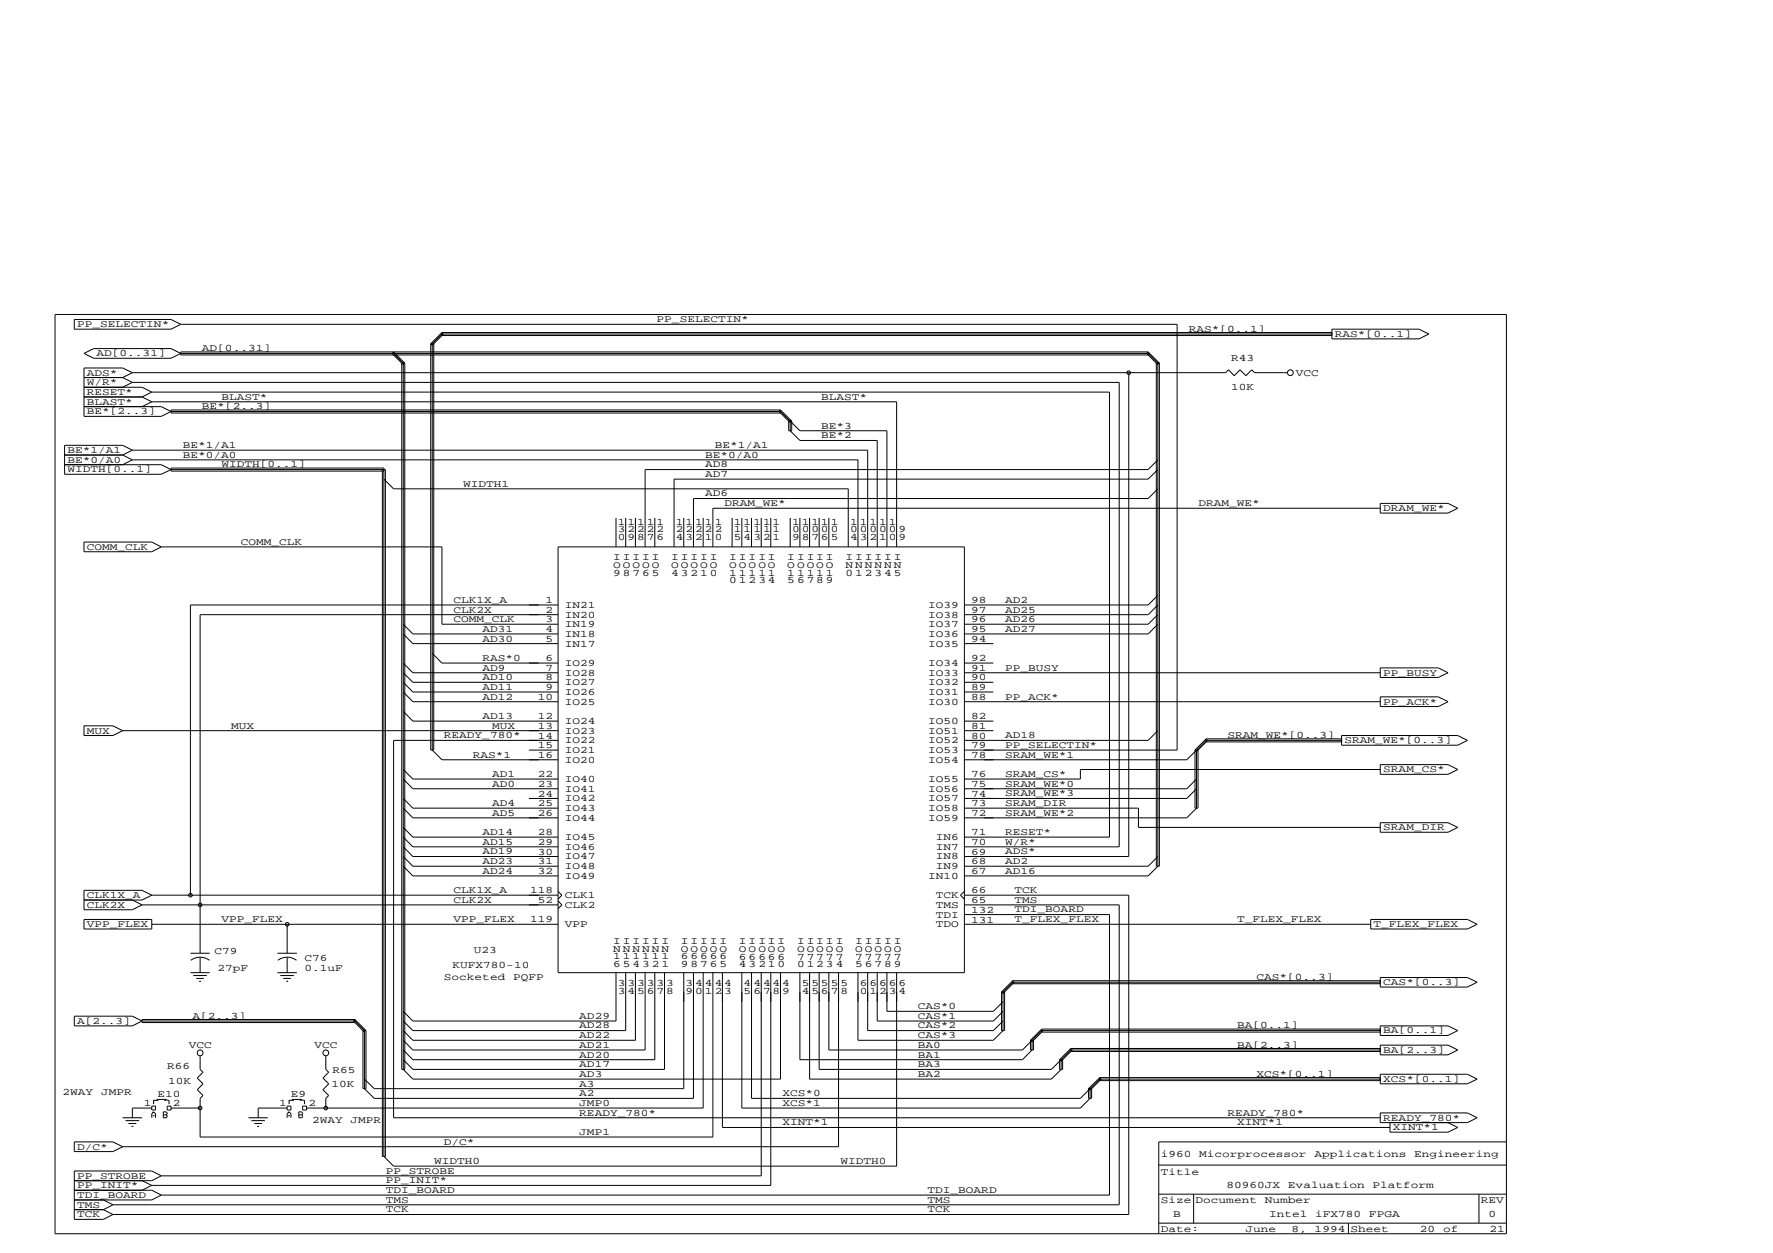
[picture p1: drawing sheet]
<svg xmlns="http://www.w3.org/2000/svg" width="297mm" height="210mm" viewBox="0 0 297 210" stroke-linecap="round" stroke-linejoin="round" font-family="sans-serif">
<g fill="none" stroke="#000" stroke-width=".17">
<path d="M9.2 52.7h243.2v154h-243.2zM12.4 53.5h16.3l1.6 .8-1.6 .8h-16.3zM14.1 59.2l1.6-.8h13l1.6 .8-1.6 .8h-13zM30.3 59.2h162.1l1.6 1.6v84.3l-1.6 1.6h-30.8M30.3 59h162.1v.5h-162.1zM30.3 54.3h166.9v71.4h-35.6M65.9 59.2l1.7 1.6v118.3l1.6 1.7h61.6v-17.9M72.2 57.6h.5v68.1h-.5zM74 55.7v.5h149.1M74 55.7l-1.8 1.9M74 55.7h149.1M74.3 56l-1.9 1.8-.2-.2"/>
<path d="M192.4 59l1.8 1.8M192.4 59l-.3 .2 1.9 1.9M223.1 55.1h14.6l1.7 .9-1.7 .8h-14.6zM223.1 56h-149.1l-1.6 1.6v68.1l1.6 1.6h19.5M10.8 77.9h16.2l1.7 .8M10.8 76.2h9.7M14.1 63.2h6.4M14.1 64.9h9.7l1.6 .8M14.1 66.5h9.7M14.1 68.1h12.9l1.7 .8M20.5 63.2l1.7 .9M20.5 76.2l1.7 .8"/>
<path d="M22.2 62.4h183.1l.5-.4 1 .9 .9-.9 1 .9 1-.9 .5 .4h5.5M22.2 62.4l-1.7-.8h-6.4v8.1h12.9l1.7-.8M22.2 62.4l-1.7 .8M22.2 64.1l-1.7 .8M22.2 75.4l-1.7-.8h-9.7v4.9h16.2l1.7-.8M22.2 75.4l-1.7 .8M22.2 77l-1.7 .9M22.2 64.1h165.3v77.8h-25.9M22.2 75.4h123.2v16.2M22.2 77h121.5v14.6M23.8 66.5l1.6 .8M25.4 65.7l-1.6 .8"/>
<path d="M25.4 67.3l-1.6 .8M25.4 65.7h160.5v74.5h-24.3M25.4 67.3h124.8v24.3M28.7 68.9h102.1l1.6 1.6M28.7 68.7h102.1v.5h-102.1zM28.7 78.7h35.9v115h-.5v-115M64.3 78.9h-35.6v-.5h35.6v115.3l1.6 1.7h84.3v-32.5M67.3 60.8h.5v118.3h-.5zM67.8 60.8l-1.9-1.8-.2 .2 1.9 1.9M130.8 68.7l1.8 1.8M130.8 68.7l-.3 .2 1.9 1.9M132.1 70.5h.5v1.7h-.5z"/>
<path d="M132.4 70.5v1.7l1.6 1.6h13v17.8M132.4 70.5l1.6 1.7h14.6v19.4M189.1 62.4v81.1h-27.5M193.7 60.8h.5v84.3h-.5zM194 77l-1.6 1.7h-84.3v12.9M194 78.7l-1.6 1.6h-79.5v11.3M14.1 90.8h11.3l1.6 .8-1.6 .8h-11.3zM27 91.6h47v13h19.5M64.3 80.3l1.6 1.6h76.2v9.7M93.5 91.6h68.1v71.3h-68.1zM103.2 86.8v4.8M104.8 86.8v4.8"/>
<path d="M106.5 86.8v4.8M109.7 86.8v4.8M114.6 86.8v4.8M117.8 86.8v4.8M122.7 86.8v4.8M124.3 86.8v4.8M125.9 86.8v4.8M127.5 86.8v4.8M129.1 86.8v4.8M132.4 86.8v4.8M134 86.8v4.8M135.6 86.8v4.8"/>
<path d="M137.2 86.8v4.8M138.9 86.8v4.8M194 81.9l-1.6 1.6h-76.2v8.1M194 99.7l-1.6 1.6h-30.8M231.2 84.3h11.4l1.6 .8-1.6 .9h-11.4zM231.2 85.1h-111.8v6.5M67.6 104.6l1.6 1.6h24.3M67.6 106.2l1.6 1.6h24.3M67.6 111.1l1.6 1.6h24.3M67.6 112.7l1.6 1.6h24.3M67.6 114.3l1.6 1.6h24.3M67.6 115.9l1.6 1.7h24.3"/>
<path d="M67.6 119.2l1.6 1.6h24.3M72.4 109.4l1.6 1.7h19.5M93.5 103h-60v56.7M93.5 101.3h-61.6v48.7M161.6 117.6h69.6M161.6 115.9h4.8M161.6 114.3h4.8M161.6 112.7h69.6M161.6 107.8h4.8M161.6 111.1h4.8M194 101.3l-1.6 1.7h-30.8M194 103l-1.6 1.6h-30.8"/>
<path d="M194 104.6l-1.6 1.6h-30.8M231.2 111.9h9.8l1.6 .8-1.6 .8h-9.8zM231.2 116.7h9.8l1.6 .9-1.6 .8h-9.8zM14.1 121.6h4.8l1.6 .8-1.6 .8h-4.8zM20.5 122.4h73M67.6 128.9l1.6 1.6h24.3M67.6 130.5l1.6 1.6h24.3M67.6 133.8l1.6 1.6h24.3M67.6 135.4l1.6 1.6h24.3M67.6 138.6l1.6 1.6h24.3M88.6 125.7h4.9M88.6 133.8h4.9"/>
<path d="M93.5 124h-27.6v63.2h165.3M161.6 135.4h29.1v3.2h40.5M161.6 122.4h4.8M161.6 120.8h4.8M194 122.4l-1.6 1.6h-30.8M200.2 125.7h.5v9.7h-.5zM200.5 130.5l-1.7 1.6h-37.2M200.5 132.1l-1.7 1.7h-37.2M200.5 125.7v9.7l-1.7 1.6h-37.2M202.1 123.8v.5h22.7M202.1 123.8l-1.9 1.9M202.1 123.8h22.7"/>
<path d="M202.3 124l-1.8 1.9-.3-.2M224.8 123.2h19.4l1.6 .8-1.6 .8h-19.4zM224.8 124h-22.7l-3.3 3.3h-37.2M231.2 128.1h11.4l1.6 .8-1.6 .8h-11.4zM231.2 137.8h11.4l1.6 .8-1.6 .8h-11.4zM231.2 128.9h-50.2v1.6h-19.4M14.1 154h11.3v1.6h-11.3zM22.2 150.8l1.6 .8M23.8 151.6h69.7M25.4 150l-1.6-.9h-9.7v3.3h8.1l1.6-.8M25.4 150l-1.6 .8h-9.7M25.4 150h68.1"/>
<path d="M25.4 154.8h68.1M31.9 159.7h3.2M46.5 159.7h3.2M48.1 154.8v4.9M67.6 140.2l1.6 1.7h24.3M67.6 141.9l1.6 1.6h24.3M67.6 143.5l1.6 1.6h24.3M67.6 145.1l1.6 1.6h24.3M93.5 149.3l.6 .7-.6 .6M93.5 150.9l.6 .7-.6 .6M161.6 149.3l-.7 .7 .7 .6M161.6 150h27.5v53.5h-170.2"/>
<path d="M161.6 151.6h25.9v50.2h-168.6M161.6 154.8h68M161.6 153.2h24.3v47h-158.9M194 143.5l-1.6 1.6h-30.8M229.6 154h16.2l1.7 .8-1.7 .8h-16.2zM12.4 170.2h9.8l1.6 .8-1.6 .9h-9.8zM23.8 170.8h35.7v.5h-35.7zM31.9 162.9h3.2M32.4 163.4h2.2M32.9 163.9h1.3M33.4 164.4h.3M33.5 160.4a2.59 2.59 0 0 1 1.6 .5"/>
<path d="M33.5 160.4a2.59 2.59 0 0 0-1.5 .5M33.5 160.4v2.5M46.5 162.9h3.2M47 163.4h2.3M47.4 163.9h1.3M48 164.4h.3M48.1 160.4a2.59 2.59 0 0 1 1.6 .5M48.1 160.4a2.59 2.59 0 0 0-1.6 .5M48.1 160.4v2.5M54.6 176.9v2.2l.5 .5-1 1 1 1-1 .9 1 1-.5 .5v1.6M59.5 170.8l1.8 1.8M59.5 170.8l-.3 .2 1.9 1.9"/>
<path d="M60.8 172.6h.5v9.8h-.5zM103.2 162.9v8.1h-34l-1.6-1.6M104.8 162.9v9.7h-35.6l-1.6-1.6M106.5 162.9v11.4h-37.3l-1.6-1.7M108.1 162.9v13h-38.9l-1.6-1.6M109.7 162.9v14.6h-40.5l-1.6-1.6M111.3 162.9v16.2h-42.1l-1.6-1.6M114.6 162.9v19.5h-51.9l-1.6-1.6M116.2 162.9v21.1h-53.5l-1.6-1.6v-9.8l-1.6-1.6h-35.7M117.8 162.9v22.7h-66.4M119.4 162.9v27.6h-85.9v-6.5l.5-.5-1-1 1-.9-1-1 1-1-.5-.5v-2.2M121 162.9v26h111.9"/>
<path d="M124.3 162.9v22.7h56.7l1.6-1.6v-1.6M125.9 162.9v21.1h55.1l1.6-1.6M127.5 162.9v34.1h-100.5M129.1 162.9v35.7h-103.7M134 162.9v14.6h37.3l1.6-1.6v-1.6M135.6 162.9v17.9h40.5l1.7-1.7v-1.6M137.2 162.9v16.2h38.9l3.3-3.2h51.8M138.9 162.9v13h32.4l1.6-1.6M140.5 162.9v29.2h-120M143.7 162.9v11.4h22.7l1.6-1.7v-6.4l1.7-1.7h61.5M145.4 162.9v9.7h21l1.6-1.6M147 162.9v8.1h19.4l1.6-1.6"/>
<path d="M148.6 162.9v6.5h17.8l1.6-1.6M167.8 166.2h.5v6.4h-.5zM169.7 164.3v.5h61.5M169.7 164.3l-1.9 1.9M169.7 164.3h61.5M169.9 164.5l-1.9 1.9-.2-.2M172.6 174.3h.6v1.6h-.6zM174.5 172.4v.5h56.7M174.5 172.4l-1.9 1.9M174.5 172.4h56.7M174.8 172.6l-1.9 1.9-.3-.2M177.5 177.5h.5v1.6h-.5z"/>
<path d="M179.4 175.6v.5h51.8M179.4 175.6l-1.9 1.9M179.4 175.6h51.8M179.7 175.9l-1.9 1.9-.3-.3M231.2 163.8h14.6l1.7 .7-1.7 .9h-14.6zM231.2 171.9h11.4l1.6 .7-1.6 .9h-11.4zM231.2 175.1h11.4l1.6 .8-1.6 .8h-11.4zM231.2 180h14.6l1.7 .8-1.7 .8h-14.6zM231.2 172.6h-56.7l-1.6 1.7M12.4 191.3h6.5l1.6 .8-1.6 .8h-6.5zM12.4 199.4h13l1.6 .8M20.5 187.2h3.3"/>
<path d="M21 187.7h2.3M21.5 188.2h1.3M22 188.7h.3M23.8 197.8l1.6 .8M25.4 185.3h.7v.7h-.7zM25.4 198.6l-1.6 .8M25.4 185.6h-3.2v1.6M25.6 186.9h.3M25.7 186.3l-.3 .3v.6M25.7 186.3l.4 .3v.6M25.7 186.3l-.1 .1M26.2 184.2h1.6l.2 .1h.3v.7"/>
<path d="M26.5 184.3h-.8v.7M27 197l-1.6-.8h-13v8.1h4.9l1.6-.8M27 197l-1.6 .8h-13M27.4 186.3h.4l.2 .1-.2 .4 .2 .3-.2 .1h-.4zM27.4 186.8h.4M27.5 184.3h.3M28 185.3h.7v.7h-.7zM28.7 185.6h4.8M41.6 187.2h3.3M42.1 187.7h2.3M42.6 188.2h1.3M43.1 188.7h.3"/>
<path d="M48.1 185.3h.6v.7h-.6zM48.1 187.2v-.6l.3-.3 .3 .3v.6M48.1 185.6h-4.8v1.6M48.3 186.9h.3M48.9 184.2h1.6l.2 .1h.3v.7M49.3 184.3h-.9v.7M50.1 186.3h.4l.2 .1-.2 .4 .2 .3-.2 .1h-.4zM50.1 186.8h.4M50.2 184.3h.3M50.7 185.3h.7v.7h-.7zM182.4 182.4h.5v1.6h-.5zM184.3 180.5v.5h46.9"/>
<path d="M184.3 180.5l-1.9 1.9M184.3 180.5h46.9M184.5 180.8l-1.9 1.8-.2-.2M194.1 195.2h58.2M231.2 186.4h14.6l1.7 .8-1.7 .9h-14.6zM231.2 180.8h-46.9l-1.7 1.6M232.9 188.1v1.6h9.7l1.6-.8-1.6-.8M252.3 191.3h-58.2v15.4M12.4 202.6h4.9M17.3 202.6l1.6 .9M17.3 201l1.6 .8M18.9 201.8l-1.6 .8"/>
<path d="M27 200.2l-1.6 .8h-13M194.1 204.9h58.2M194.1 200.1h58.2M200 200.1v4.8M225.9 204.9v1.8M247.8 200.1v4.8"/>
<circle cx="189.1" cy="62.4" r=".3"/>
<circle cx="216.2" cy="62.4" r=".48"/>
<circle cx="31.9" cy="150" r=".3"/>
<circle cx="33.5" cy="151.6" r=".3"/>
<circle cx="48.1" cy="154.8" r=".3"/>
<circle cx="33.5" cy="176.4" r=".48"/>
<circle cx="54.6" cy="176.4" r=".48"/>
<circle cx="33.5" cy="185.6" r=".3"/>
<circle cx="54.6" cy="185.6" r=".3"/>
</g>
<g font-size="1.7">
<text x="110" y="54">PP_SELECTIN*</text>
<text x="12.9" y="54.8">PP_SELECTIN*</text>
<text x="16.2" y="59.7">AD[0..31]</text>
<text x="33.8" y="58.9">AD[0..31]</text>
<text x="199.2" y="55.6">RAS*[0..1]</text>
<text x="223.6" y="56.4">RAS*[0..1]</text>
<text x="14.6" y="62.9">ADS*</text>
<text x="14.6" y="64.5">W/R*</text>
<text x="206.3" y="60.5">R43</text>
<text x="206.3" y="65.4">10K</text>
<text x="217.1" y="62.9">VCC</text>
<text x="14.6" y="66.2">RESET*</text>
<text x="14.6" y="67.8">BLAST*</text>
<text x="14.6" y="69.4">BE*[2..3]</text>
<text x="33.8" y="68.6">BE*[2..3]</text>
<text x="37.1" y="67">BLAST*</text>
<text x="137.6" y="71.8">BE*3</text>
<text x="137.6" y="67">BLAST*</text>
<text x="11.3" y="75.9">BE*1/A1</text>
<text x="11.3" y="77.5">BE*0/A0</text>
<text x="30.6" y="76.7">BE*0/A0</text>
<text x="30.6" y="75.1">BE*1/A1</text>
<text x="118.1" y="76.7">BE*0/A0</text>
<text x="119.7" y="75.1">BE*1/A1</text>
<text x="137.6" y="73.4">BE*2</text>
<text x="11.3" y="79.1">WIDTH[0..1]</text>
<text x="37.1" y="78.3">WIDTH[0..1]</text>
<text x="77.6" y="81.5">WIDTH1</text>
<text x="118.1" y="83.2">AD6</text>
<text x="118.1" y="79.9">AD7</text>
<text x="118.1" y="78.3">AD8</text>
<text x="103.5" y="87.9">1</text>
<text x="103.5" y="89.2">3</text>
<text x="105.1" y="87.9">1</text>
<text x="105.1" y="89.2">2</text>
<text x="106.8" y="87.9">1</text>
<text x="106.8" y="89.2">2</text>
<text x="108.4" y="87.9">1</text>
<text x="108.4" y="89.2">2</text>
<text x="110" y="87.9">1</text>
<text x="110" y="89.2">2</text>
<text x="113.2" y="87.9">1</text>
<text x="113.2" y="89.2">2</text>
<text x="114.9" y="87.9">1</text>
<text x="114.9" y="89.2">2</text>
<text x="116.5" y="87.9">1</text>
<text x="116.5" y="89.2">2</text>
<text x="118.1" y="87.9">1</text>
<text x="118.1" y="89.2">2</text>
<text x="119.7" y="87.9">1</text>
<text x="119.7" y="89.2">2</text>
<text x="121.4" y="84.8">DRAM_WE*</text>
<text x="123" y="87.9">1</text>
<text x="123" y="89.2">1</text>
<text x="124.6" y="87.9">1</text>
<text x="124.6" y="89.2">1</text>
<text x="126.2" y="87.9">1</text>
<text x="126.2" y="89.2">1</text>
<text x="127.8" y="87.9">1</text>
<text x="127.8" y="89.2">1</text>
<text x="129.4" y="87.9">1</text>
<text x="129.4" y="89.2">1</text>
<text x="132.7" y="87.9">1</text>
<text x="132.7" y="89.2">0</text>
<text x="134.3" y="87.9">1</text>
<text x="134.3" y="89.2">0</text>
<text x="135.9" y="87.9">1</text>
<text x="135.9" y="89.2">0</text>
<text x="137.5" y="87.9">1</text>
<text x="137.5" y="89.2">0</text>
<text x="139.2" y="87.9">1</text>
<text x="139.2" y="89.2">0</text>
<text x="142.4" y="87.9">1</text>
<text x="142.4" y="89.2">0</text>
<text x="144" y="87.9">1</text>
<text x="144" y="89.2">0</text>
<text x="145.7" y="87.9">1</text>
<text x="145.7" y="89.2">0</text>
<text x="147.3" y="87.9">1</text>
<text x="147.3" y="89.2">0</text>
<text x="148.9" y="87.9">1</text>
<text x="148.9" y="89.2">0</text>
<text x="150.5" y="89.2">9</text>
<text x="200.8" y="84.8">DRAM_WE*</text>
<text x="231.7" y="85.6">DRAM_WE*</text>
<text x="14.6" y="92.1">COMM_CLK</text>
<text x="40.3" y="91.3">COMM_CLK</text>
<text x="102.7" y="93.9">I I I I I</text>
<text x="102.7" y="95.2">O O O O O</text>
<text x="103.5" y="90.5">0</text>
<text x="105.1" y="90.5">9</text>
<text x="106.8" y="90.5">8</text>
<text x="108.4" y="90.5">7</text>
<text x="110" y="90.5">6</text>
<text x="112.4" y="93.9">I I I I I</text>
<text x="112.4" y="95.2">O O O O O</text>
<text x="113.2" y="90.5">4</text>
<text x="114.9" y="90.5">3</text>
<text x="116.5" y="90.5">2</text>
<text x="118.1" y="90.5">1</text>
<text x="119.7" y="90.5">0</text>
<text x="122.2" y="93.9">I I I I I</text>
<text x="122.2" y="95.2">O O O O O</text>
<text x="123" y="90.5">5</text>
<text x="124.6" y="90.5">4</text>
<text x="126.2" y="90.5">3</text>
<text x="127.8" y="90.5">2</text>
<text x="129.4" y="90.5">1</text>
<text x="131.9" y="93.9">I I I I I</text>
<text x="131.9" y="95.2">O O O O O</text>
<text x="132.7" y="90.5">9</text>
<text x="134.3" y="90.5">8</text>
<text x="135.9" y="90.5">7</text>
<text x="137.5" y="90.5">6</text>
<text x="139.2" y="90.5">5</text>
<text x="141.6" y="93.9">I I I I I I</text>
<text x="141.6" y="95.1">N N N N N N</text>
<text x="142.4" y="90.5">4</text>
<text x="144" y="90.5">3</text>
<text x="145.7" y="90.5">2</text>
<text x="147.3" y="90.5">1</text>
<text x="148.9" y="90.5">0</text>
<text x="150.5" y="90.5">9</text>
<text x="76" y="101">CLK1X_A</text>
<text x="91.4" y="101">1</text>
<text x="94.6" y="101.8">IN21</text>
<text x="102.7" y="96.5">9</text>
<text x="104.3" y="96.5">8</text>
<text x="106" y="96.5">7</text>
<text x="107.6" y="96.5">6</text>
<text x="109.2" y="96.5">5</text>
<text x="112.4" y="96.5">4</text>
<text x="114.1" y="96.5">3</text>
<text x="115.7" y="96.5">2</text>
<text x="117.3" y="96.5">1</text>
<text x="118.9" y="96.4">0</text>
<text x="122.2" y="96.4">1</text>
<text x="122.2" y="97.7">0</text>
<text x="123.8" y="96.4">1</text>
<text x="123.8" y="97.7">1</text>
<text x="125.4" y="96.4">1</text>
<text x="125.4" y="97.7">2</text>
<text x="127.1" y="96.4">1</text>
<text x="127.1" y="97.7">3</text>
<text x="128.7" y="96.4">1</text>
<text x="128.7" y="97.7">4</text>
<text x="131.9" y="96.4">1</text>
<text x="131.9" y="97.7">5</text>
<text x="133.5" y="96.4">1</text>
<text x="133.5" y="97.7">6</text>
<text x="135.2" y="96.4">1</text>
<text x="135.2" y="97.7">7</text>
<text x="136.8" y="96.4">1</text>
<text x="136.8" y="97.7">8</text>
<text x="138.4" y="96.4">1</text>
<text x="138.4" y="97.7">9</text>
<text x="141.6" y="96.4">0</text>
<text x="143.3" y="96.4">1</text>
<text x="144.9" y="96.4">2</text>
<text x="146.5" y="96.4">3</text>
<text x="148.1" y="96.4">4</text>
<text x="149.7" y="96.4">5</text>
<text x="155.5" y="101.8">IO39</text>
<text x="162.7" y="101">98</text>
<text x="168.4" y="101">AD2</text>
<text x="76" y="102.6">CLK2X</text>
<text x="76" y="104.2">COMM_CLK</text>
<text x="80.8" y="105.8">AD31</text>
<text x="80.8" y="107.5">AD30</text>
<text x="91.4" y="102.7">2</text>
<text x="91.4" y="104.3">3</text>
<text x="91.4" y="105.9">4</text>
<text x="91.4" y="107.5">5</text>
<text x="94.6" y="103.5">IN20</text>
<text x="94.6" y="105.1">IN19</text>
<text x="94.6" y="106.7">IN18</text>
<text x="155.5" y="106.7">IO36</text>
<text x="155.5" y="105.1">IO37</text>
<text x="155.5" y="103.5">IO38</text>
<text x="162.7" y="107.5">94</text>
<text x="162.7" y="105.9">95</text>
<text x="162.7" y="104.3">96</text>
<text x="162.7" y="102.7">97</text>
<text x="168.4" y="102.6">AD25</text>
<text x="168.4" y="104.2">AD26</text>
<text x="168.4" y="105.8">AD27</text>
<text x="80.8" y="110.7">RAS*0</text>
<text x="80.8" y="112.3">AD9</text>
<text x="80.8" y="113.9">AD10</text>
<text x="91.4" y="110.8">6</text>
<text x="91.4" y="112.4">7</text>
<text x="91.4" y="114">8</text>
<text x="94.6" y="108.3">IN17</text>
<text x="94.6" y="111.6">IO29</text>
<text x="94.6" y="113.2">IO28</text>
<text x="155.5" y="113.2">IO33</text>
<text x="155.5" y="111.6">IO34</text>
<text x="155.5" y="108.3">IO35</text>
<text x="162.7" y="114">90</text>
<text x="162.7" y="112.4">91</text>
<text x="162.7" y="110.8">92</text>
<text x="168.4" y="112.3">PP_BUSY</text>
<text x="231.7" y="113.2">PP_BUSY</text>
<text x="80.8" y="115.6">AD11</text>
<text x="80.8" y="117.2">AD12</text>
<text x="90.1" y="117.2">10</text>
<text x="91.4" y="115.6">9</text>
<text x="94.6" y="114.8">IO27</text>
<text x="94.6" y="116.4">IO26</text>
<text x="94.6" y="118">IO25</text>
<text x="155.5" y="118">IO30</text>
<text x="155.5" y="116.4">IO31</text>
<text x="155.5" y="114.8">IO32</text>
<text x="162.7" y="117.2">88</text>
<text x="162.7" y="115.6">89</text>
<text x="168.4" y="117.2">PP_ACK*</text>
<text x="231.7" y="118">PP_ACK*</text>
<text x="14.6" y="122.9">MUX</text>
<text x="38.7" y="122">MUX</text>
<text x="74.4" y="123.7">READY_780*</text>
<text x="80.8" y="120.4">AD13</text>
<text x="82.5" y="122">MUX</text>
<text x="90.1" y="120.5">12</text>
<text x="90.1" y="122.1">13</text>
<text x="90.1" y="123.7">14</text>
<text x="90.1" y="125.3">15</text>
<text x="94.6" y="121.3">IO24</text>
<text x="94.6" y="122.9">IO23</text>
<text x="94.6" y="124.5">IO22</text>
<text x="155.5" y="124.5">IO52</text>
<text x="155.5" y="122.9">IO51</text>
<text x="155.5" y="121.3">IO50</text>
<text x="162.7" y="125.3">79</text>
<text x="162.7" y="123.7">80</text>
<text x="162.7" y="122.1">81</text>
<text x="162.7" y="120.5">82</text>
<text x="168.4" y="125.3">PP_SELECTIN*</text>
<text x="168.4" y="123.7">AD18</text>
<text x="205.6" y="123.7">SRAM_WE*[0..3]</text>
<text x="225.2" y="124.5">SRAM_WE*[0..3]</text>
<text x="79.2" y="126.9">RAS*1</text>
<text x="82.5" y="130.1">AD1</text>
<text x="82.5" y="131.8">AD0</text>
<text x="90.1" y="127">16</text>
<text x="90.1" y="130.2">22</text>
<text x="90.1" y="131.8">23</text>
<text x="94.6" y="126.1">IO21</text>
<text x="94.6" y="127.8">IO20</text>
<text x="94.6" y="131">IO40</text>
<text x="155.5" y="131">IO55</text>
<text x="155.5" y="127.8">IO54</text>
<text x="155.5" y="126.1">IO53</text>
<text x="162.7" y="131.8">75</text>
<text x="162.7" y="130.2">76</text>
<text x="162.7" y="127">78</text>
<text x="168.4" y="126.9">SRAM_WE*1</text>
<text x="168.4" y="130.1">SRAM_CS*</text>
<text x="168.4" y="131.8">SRAM_WE*0</text>
<text x="231.7" y="129.4">SRAM_CS*</text>
<text x="82.5" y="135">AD4</text>
<text x="82.5" y="136.7">AD5</text>
<text x="90.1" y="133.5">24</text>
<text x="90.1" y="135.1">25</text>
<text x="90.1" y="136.7">26</text>
<text x="94.6" y="132.6">IO41</text>
<text x="94.6" y="134.2">IO42</text>
<text x="94.6" y="135.9">IO43</text>
<text x="94.6" y="137.5">IO44</text>
<text x="155.5" y="137.5">IO59</text>
<text x="155.5" y="135.9">IO58</text>
<text x="155.5" y="134.2">IO57</text>
<text x="155.5" y="132.6">IO56</text>
<text x="162.7" y="136.7">72</text>
<text x="162.7" y="135.1">73</text>
<text x="162.7" y="133.5">74</text>
<text x="168.4" y="135">SRAM_DIR</text>
<text x="168.4" y="136.7">SRAM_WE*2</text>
<text x="168.4" y="133.4">SRAM_WE*3</text>
<text x="80.8" y="139.9">AD14</text>
<text x="80.8" y="141.5">AD15</text>
<text x="80.8" y="143.1">AD19</text>
<text x="90.1" y="139.9">28</text>
<text x="90.1" y="141.6">29</text>
<text x="90.1" y="143.2">30</text>
<text x="94.6" y="140.7">IO45</text>
<text x="94.6" y="142.3">IO46</text>
<text x="94.6" y="144">IO47</text>
<text x="156.8" y="144">IN8</text>
<text x="156.8" y="142.3">IN7</text>
<text x="156.8" y="140.7">IN6</text>
<text x="162.7" y="143.2">69</text>
<text x="162.7" y="141.6">70</text>
<text x="162.7" y="139.9">71</text>
<text x="168.4" y="141.5">W/R*</text>
<text x="168.4" y="139.9">RESET*</text>
<text x="168.4" y="143.1">ADS*</text>
<text x="231.7" y="139.1">SRAM_DIR</text>
<text x="76" y="149.6">CLK1X_A</text>
<text x="80.8" y="144.8">AD23</text>
<text x="80.8" y="146.4">AD24</text>
<text x="88.8" y="149.7">118</text>
<text x="90.1" y="144.8">31</text>
<text x="90.1" y="146.4">32</text>
<text x="94.6" y="145.6">IO48</text>
<text x="94.6" y="147.2">IO49</text>
<text x="155.5" y="147.2">IN10</text>
<text x="156.8" y="145.6">IN9</text>
<text x="162.7" y="149.7">66</text>
<text x="162.7" y="146.4">67</text>
<text x="162.7" y="144.8">68</text>
<text x="168.4" y="146.4">AD16</text>
<text x="168.4" y="144.8">AD2</text>
<text x="170" y="149.6">TCK</text>
<text x="14.6" y="155.3">VPP_FLEX</text>
<text x="14.6" y="150.4">CLK1X_A</text>
<text x="14.6" y="152.1">CLK2X</text>
<text x="37.1" y="154.5">VPP_FLEX</text>
<text x="76" y="154.5">VPP_FLEX</text>
<text x="76" y="151.2">CLK2X</text>
<text x="88.8" y="154.5">119</text>
<text x="90.1" y="151.3">52</text>
<text x="94.6" y="150.4">CLK1</text>
<text x="94.6" y="152.1">CLK2</text>
<text x="94.6" y="155.3">VPP</text>
<text x="156.8" y="155.3">TDO</text>
<text x="156.8" y="153.7">TDI</text>
<text x="156.8" y="152.1">TMS</text>
<text x="156.8" y="150.4">TCK</text>
<text x="162.7" y="154.5">131</text>
<text x="162.7" y="152.9">132</text>
<text x="162.7" y="151.3">65</text>
<text x="170" y="151.2">TMS</text>
<text x="170" y="152.9">TDI_BOARD</text>
<text x="170" y="154.5">T_FLEX_FLEX</text>
<text x="207.3" y="154.5">T_FLEX_FLEX</text>
<text x="230.1" y="155.3">T_FLEX_FLEX</text>
<text x="35.9" y="159.9">C79</text>
<text x="51" y="161">C76</text>
<text x="79.4" y="159.7">U23</text>
<text x="102.7" y="158.1">I I I I I I</text>
<text x="102.7" y="159.4">N N N N N N</text>
<text x="102.7" y="160.7">1</text>
<text x="104.3" y="160.7">1</text>
<text x="106" y="160.7">1</text>
<text x="107.6" y="160.7">1</text>
<text x="109.2" y="160.7">1</text>
<text x="110.8" y="160.7">1</text>
<text x="114.1" y="158.1">I I I I I</text>
<text x="114.1" y="159.4">O O O O O</text>
<text x="114.1" y="160.7">6</text>
<text x="115.7" y="160.7">6</text>
<text x="117.3" y="160.7">6</text>
<text x="118.9" y="160.7">6</text>
<text x="120.5" y="160.7">6</text>
<text x="123.8" y="158.1">I I I I I</text>
<text x="123.8" y="159.4">O O O O O</text>
<text x="123.8" y="160.7">6</text>
<text x="125.4" y="160.7">6</text>
<text x="127.1" y="160.7">6</text>
<text x="128.7" y="160.7">6</text>
<text x="130.3" y="160.7">6</text>
<text x="133.5" y="158.1">I I I I I</text>
<text x="133.5" y="159.4">O O O O O</text>
<text x="133.5" y="160.7">7</text>
<text x="135.2" y="160.7">7</text>
<text x="136.8" y="160.7">7</text>
<text x="138.4" y="160.7">7</text>
<text x="140" y="160.7">7</text>
<text x="143.3" y="158.1">I I I I I</text>
<text x="143.3" y="159.4">O O O O O</text>
<text x="143.3" y="160.7">7</text>
<text x="144.9" y="160.7">7</text>
<text x="146.5" y="160.7">7</text>
<text x="148.1" y="160.7">7</text>
<text x="149.7" y="160.7">7</text>
<text x="36.4" y="162.6">27pF</text>
<text x="51" y="162.6">0.1uF</text>
<text x="74.4" y="164.2">Socketed</text>
<text x="75.8" y="162.1">KUFX780-10</text>
<text x="86" y="164.2">PQFP</text>
<text x="102.7" y="162">6</text>
<text x="103.5" y="165.2">3</text>
<text x="103.5" y="166.5">3</text>
<text x="104.3" y="162">5</text>
<text x="105.1" y="165.2">3</text>
<text x="105.1" y="166.5">4</text>
<text x="106" y="162">4</text>
<text x="106.8" y="165.2">3</text>
<text x="106.8" y="166.5">5</text>
<text x="107.6" y="162">3</text>
<text x="108.4" y="165.2">3</text>
<text x="108.4" y="166.5">6</text>
<text x="109.2" y="162">2</text>
<text x="110" y="165.2">3</text>
<text x="110" y="166.5">7</text>
<text x="110.8" y="162">1</text>
<text x="111.6" y="165.2">3</text>
<text x="111.6" y="166.5">8</text>
<text x="114.1" y="162">9</text>
<text x="114.9" y="165.2">3</text>
<text x="114.9" y="166.5">9</text>
<text x="115.7" y="162">8</text>
<text x="116.5" y="165.2">4</text>
<text x="116.5" y="166.5">0</text>
<text x="117.3" y="162">7</text>
<text x="118.1" y="165.2">4</text>
<text x="118.1" y="166.5">1</text>
<text x="118.9" y="162">6</text>
<text x="119.7" y="165.2">4</text>
<text x="119.7" y="166.5">2</text>
<text x="120.5" y="162">5</text>
<text x="121.3" y="165.2">4</text>
<text x="121.3" y="166.5">3</text>
<text x="123.8" y="162">4</text>
<text x="124.6" y="165.2">4</text>
<text x="124.6" y="166.5">5</text>
<text x="125.4" y="162">3</text>
<text x="126.2" y="165.2">4</text>
<text x="126.2" y="166.5">6</text>
<text x="127.1" y="162">2</text>
<text x="127.8" y="165.2">4</text>
<text x="127.8" y="166.5">7</text>
<text x="128.7" y="162">1</text>
<text x="129.4" y="165.2">4</text>
<text x="129.4" y="166.5">8</text>
<text x="130.3" y="162">0</text>
<text x="131.1" y="165.2">4</text>
<text x="131.1" y="166.5">9</text>
<text x="133.5" y="162">0</text>
<text x="134.3" y="165.2">5</text>
<text x="134.3" y="166.5">4</text>
<text x="135.2" y="162">1</text>
<text x="135.9" y="165.2">5</text>
<text x="135.9" y="166.5">5</text>
<text x="136.8" y="162">2</text>
<text x="137.5" y="165.2">5</text>
<text x="137.5" y="166.5">6</text>
<text x="138.4" y="162">3</text>
<text x="139.2" y="165.2">5</text>
<text x="139.2" y="166.5">7</text>
<text x="140" y="162">4</text>
<text x="140.8" y="165.2">5</text>
<text x="140.8" y="166.5">8</text>
<text x="143.3" y="162">5</text>
<text x="144" y="165.2">6</text>
<text x="144" y="166.5">0</text>
<text x="144.9" y="162">6</text>
<text x="145.7" y="165.2">6</text>
<text x="145.7" y="166.5">1</text>
<text x="146.5" y="162">7</text>
<text x="147.3" y="165.2">6</text>
<text x="147.3" y="166.5">2</text>
<text x="148.1" y="162">8</text>
<text x="148.9" y="165.2">6</text>
<text x="148.9" y="166.5">3</text>
<text x="149.7" y="162">9</text>
<text x="150.5" y="165.2">6</text>
<text x="150.5" y="166.5">4</text>
<text x="210.5" y="164.2">CAS*[0..3]</text>
<text x="231.7" y="165">CAS*[0..3]</text>
<text x="12.9" y="171.5">A[2..3]</text>
<text x="32.2" y="170.7">A[2..3]</text>
<text x="97.1" y="170.7">AD29</text>
<text x="97.1" y="172.3">AD28</text>
<text x="97.1" y="173.9">AD22</text>
<text x="153.8" y="169.1">CAS*0</text>
<text x="153.8" y="170.7">CAS*1</text>
<text x="153.8" y="172.3">CAS*2</text>
<text x="153.8" y="173.9">CAS*3</text>
<text x="207.3" y="172.3">BA[0..1]</text>
<text x="231.7" y="173.1">BA[0..1]</text>
<text x="28" y="179.1">R66</text>
<text x="31.6" y="175.5">VCC</text>
<text x="52.7" y="175.5">VCC</text>
<text x="55.7" y="179.8">R65</text>
<text x="97.1" y="175.5">AD21</text>
<text x="97.1" y="177.2">AD20</text>
<text x="97.1" y="178.8">AD17</text>
<text x="153.8" y="178.8">BA3</text>
<text x="153.8" y="177.2">BA1</text>
<text x="153.8" y="175.5">BA0</text>
<text x="207.3" y="175.5">BA[2..3]</text>
<text x="231.7" y="176.4">BA[2..3]</text>
<text x="10.5" y="183.5">2WAY</text>
<text x="16.9" y="183.5">JMPR</text>
<text x="24.1" y="185.3">1</text>
<text x="26.4" y="183.7">E10</text>
<text x="28.2" y="181.6">10K</text>
<text x="29" y="185.3">2</text>
<text x="46.8" y="185.3">1</text>
<text x="48.7" y="183.7">E9</text>
<text x="51.7" y="185.3">2</text>
<text x="55.5" y="182.1">10K</text>
<text x="97.1" y="185.3">JMP0</text>
<text x="97.1" y="182">A3</text>
<text x="97.1" y="183.6">A2</text>
<text x="97.1" y="180.4">AD3</text>
<text x="131.1" y="183.6">XCS*0</text>
<text x="131.1" y="185.3">XCS*1</text>
<text x="153.8" y="180.4">BA2</text>
<text x="210.5" y="180.4">XCS*[0..1]</text>
<text x="231.7" y="181.3">XCS*[0..1]</text>
<text x="52.3" y="188.1">2WAY</text>
<text x="58.7" y="188.1">JMPR</text>
<text x="74.4" y="191.7">D/C*</text>
<text x="97.1" y="190.1">JMP1</text>
<text x="97.1" y="186.9">READY_780*</text>
<text x="131.1" y="188.5">XINT*1</text>
<text x="205.6" y="186.9">READY_780*</text>
<text x="207.3" y="188.5">XINT*1</text>
<text x="231.7" y="187.7">READY_780*</text>
<text x="233.3" y="189.4">XINT*1</text>
<text x="12.9" y="192.6">D/C*</text>
<text x="12.9" y="197.5">PP_STROBE</text>
<text x="64.6" y="196.6">PP_STROBE</text>
<text x="72.7" y="195">WIDTH0</text>
<text x="140.8" y="195">WIDTH0</text>
<text x="194.5" y="196.8">Title</text>
<text x="194.5" y="193.9">i960</text>
<text x="200.9" y="193.9">Micorprocessor</text>
<text x="220.2" y="193.9">Applications</text>
<text x="236.9" y="193.9">Engineering</text>
<text x="12.9" y="203.9">TCK</text>
<text x="12.9" y="202.3">TMS</text>
<text x="12.9" y="200.7">TDI_BOARD</text>
<text x="12.9" y="199.1">PP_INIT*</text>
<text x="64.6" y="203.1">TCK</text>
<text x="64.6" y="201.5">TMS</text>
<text x="64.6" y="199.8">TDI_BOARD</text>
<text x="64.6" y="198.2">PP_INIT*</text>
<text x="155.4" y="203.1">TCK</text>
<text x="155.4" y="201.5">TMS</text>
<text x="155.4" y="199.8">TDI_BOARD</text>
<text x="194.5" y="201.5">Size Document</text>
<text x="196.6" y="203.9">B</text>
<text x="205.5" y="199.1">80960JX</text>
<text x="211.9" y="201.5">Number</text>
<text x="212.6" y="203.9">Intel</text>
<text x="215.8" y="199.1">Evaluation</text>
<text x="220.3" y="203.9">iFX780</text>
<text x="229.4" y="203.9">FPGA</text>
<text x="229.9" y="199.1">Platform</text>
<text x="248.1" y="201.5">REV</text>
<text x="249.4" y="203.9">0</text>
<text x="194.5" y="206.4">Date:</text>
<text x="208.7" y="206.4">June</text>
<text x="216.4" y="206.4">8,</text>
<text x="220.3" y="206.4">1994 Sheet</text>
<text x="237.9" y="206.4">20</text>
<text x="241.8" y="206.4">of</text>
<text x="249.5" y="206.4">21</text>
</g>
</svg>
